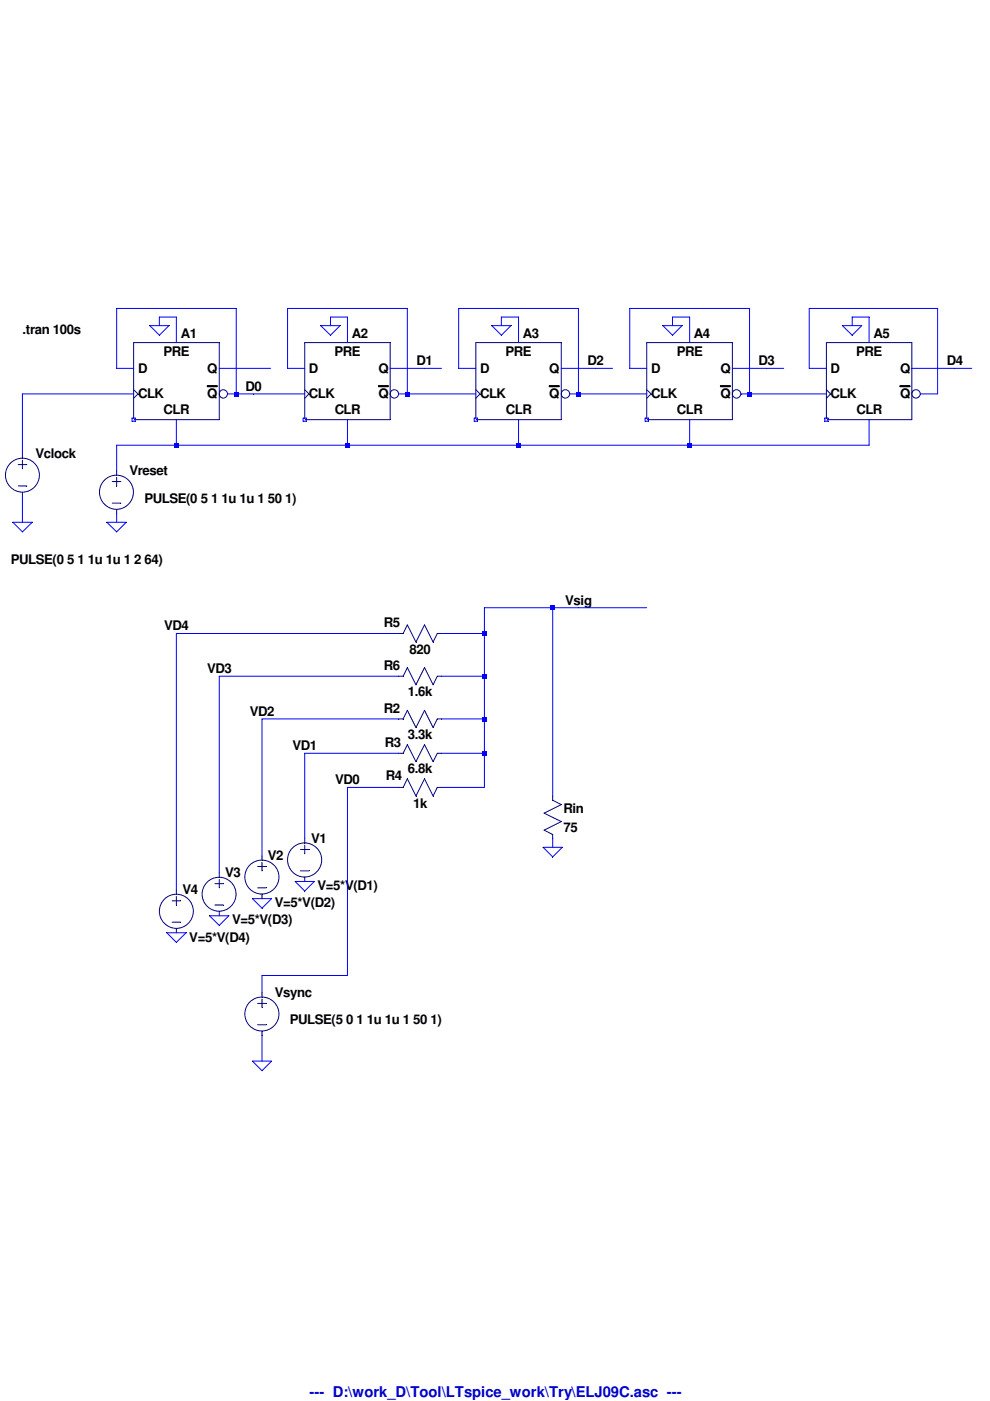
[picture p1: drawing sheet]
<svg xmlns="http://www.w3.org/2000/svg" width="210mm" height="297mm" viewBox="0 0 210 297" stroke-linecap="round" stroke-linejoin="round" font-family="sans-serif">
<path d="M28.3 72.6h18.2" fill="none" stroke="#00007f" stroke-width=".21"/>
<path d="M28.3 72.6v16.4" fill="none" stroke="#00007f" stroke-width=".21"/>
<path d="M28.3 89h18.2" fill="none" stroke="#00007f" stroke-width=".21"/>
<path d="M46.5 72.6v16.4" fill="none" stroke="#00007f" stroke-width=".21"/>
<path d="M28.3 82.6l1 .9" fill="none" stroke="#00007f" stroke-width=".21"/>
<path d="M29.3 83.5l-1 .9" fill="none" stroke="#00007f" stroke-width=".21"/>
<circle cx="47.4" cy="83.5" r=".88" fill="none" stroke="#00007f" stroke-width=".21"/>
<path d="M44 82h2M44 81.9h2M44 81.8h2" fill="none" stroke="#000" stroke-width=".21"/>
<path d="M28 88.6h.7" fill="none" stroke="#00f" stroke-width=".21"/>
<path d="M28.7 88.6v.7" fill="none" stroke="#00f" stroke-width=".21"/>
<path d="M28 89.3h.7" fill="none" stroke="#00f" stroke-width=".21"/>
<path d="M28 88.6v.7" fill="none" stroke="#00f" stroke-width=".21"/>
<path d="M3.9 98.5h1.8" fill="none" stroke="#00007f" stroke-width=".21"/>
<path d="M3.9 103h1.8" fill="none" stroke="#00007f" stroke-width=".21"/>
<path d="M4.8 97.6v1.8" fill="none" stroke="#00007f" stroke-width=".21"/>
<path d="M4.8 104.4v.9" fill="none" stroke="#00007f" stroke-width=".21"/>
<path d="M4.8 96.2v.9" fill="none" stroke="#00007f" stroke-width=".21"/>
<g fill="none" stroke="#00007f" stroke-width=".21">
<path d="M64.6 72.6h18.1"/>
<circle cx="4.8" cy="100.7" r="3.6"/>
</g>
<path d="M64.6 72.6v16.4" fill="none" stroke="#00007f" stroke-width=".21"/>
<path d="M64.6 89h18.1" fill="none" stroke="#00007f" stroke-width=".21"/>
<path d="M82.7 72.6v16.4" fill="none" stroke="#00007f" stroke-width=".21"/>
<path d="M64.6 82.6l.9 .9" fill="none" stroke="#00007f" stroke-width=".21"/>
<path d="M65.5 83.5l-.9 .9" fill="none" stroke="#00007f" stroke-width=".21"/>
<circle cx="83.6" cy="83.5" r=".89" fill="none" stroke="#00007f" stroke-width=".21"/>
<path d="M80.2 82h2.1M80.2 81.9h2.1M80.2 81.8h2.1" fill="none" stroke="#000" stroke-width=".21"/>
<path d="M64.3 88.6h.6" fill="none" stroke="#00f" stroke-width=".21"/>
<path d="M64.9 88.6v.7" fill="none" stroke="#00f" stroke-width=".21"/>
<path d="M64.3 89.3h.6" fill="none" stroke="#00f" stroke-width=".21"/>
<path d="M64.3 88.6v.7" fill="none" stroke="#00f" stroke-width=".21"/>
<path d="M100.9 72.6h18.1" fill="none" stroke="#00007f" stroke-width=".21"/>
<path d="M100.9 72.6v16.4" fill="none" stroke="#00007f" stroke-width=".21"/>
<path d="M100.9 89h18.1" fill="none" stroke="#00007f" stroke-width=".21"/>
<path d="M119 72.6v16.4" fill="none" stroke="#00007f" stroke-width=".21"/>
<path d="M100.9 82.6l.9 .9" fill="none" stroke="#00007f" stroke-width=".21"/>
<path d="M101.8 83.5l-.9 .9" fill="none" stroke="#00007f" stroke-width=".21"/>
<circle cx="119.9" cy="83.5" r=".89" fill="none" stroke="#00007f" stroke-width=".21"/>
<path d="M116.5 82h2M116.5 81.9h2M116.5 81.8h2" fill="none" stroke="#000" stroke-width=".21"/>
<path d="M100.5 88.6h.7" fill="none" stroke="#00f" stroke-width=".21"/>
<path d="M101.2 88.6v.7" fill="none" stroke="#00f" stroke-width=".21"/>
<path d="M100.5 89.3h.7" fill="none" stroke="#00f" stroke-width=".21"/>
<path d="M100.5 88.6v.7" fill="none" stroke="#00f" stroke-width=".21"/>
<path d="M137.1 72.6h18.2" fill="none" stroke="#00007f" stroke-width=".21"/>
<path d="M137.1 72.6v16.4" fill="none" stroke="#00007f" stroke-width=".21"/>
<path d="M137.1 89h18.2" fill="none" stroke="#00007f" stroke-width=".21"/>
<path d="M155.3 72.6v16.4" fill="none" stroke="#00007f" stroke-width=".21"/>
<path d="M137.1 82.6l1 .9" fill="none" stroke="#00007f" stroke-width=".21"/>
<path d="M138.1 83.5l-1 .9" fill="none" stroke="#00007f" stroke-width=".21"/>
<circle cx="156.2" cy="83.5" r=".89" fill="none" stroke="#00007f" stroke-width=".21"/>
<path d="M152.7 82h2.1M152.7 81.9h2.1M152.7 81.8h2.1" fill="none" stroke="#000" stroke-width=".21"/>
<path d="M136.8 88.6h.7" fill="none" stroke="#00f" stroke-width=".21"/>
<path d="M137.5 88.6v.7" fill="none" stroke="#00f" stroke-width=".21"/>
<path d="M136.8 89.3h.7" fill="none" stroke="#00f" stroke-width=".21"/>
<path d="M136.8 88.6v.7" fill="none" stroke="#00f" stroke-width=".21"/>
<path d="M84.5 152.4h1" fill="none" stroke="#00007f" stroke-width=".21"/>
<path d="M86.4 150.6l-.9 1.8" fill="none" stroke="#00007f" stroke-width=".21"/>
<path d="M86.4 150.6l1.8 3.6" fill="none" stroke="#00007f" stroke-width=".21"/>
<path d="M90 150.6l-1.8 3.6" fill="none" stroke="#00007f" stroke-width=".21"/>
<path d="M90 150.6l1.8 3.6" fill="none" stroke="#00007f" stroke-width=".21"/>
<path d="M92.7 152.4h.9" fill="none" stroke="#00007f" stroke-width=".21"/>
<path d="M92.7 152.4l-.9 1.8" fill="none" stroke="#00007f" stroke-width=".21"/>
<path d="M84.5 159.7h1" fill="none" stroke="#00007f" stroke-width=".21"/>
<path d="M86.4 157.9l-.9 1.8" fill="none" stroke="#00007f" stroke-width=".21"/>
<path d="M86.4 157.9l1.8 3.6" fill="none" stroke="#00007f" stroke-width=".21"/>
<path d="M90 157.9l-1.8 3.6" fill="none" stroke="#00007f" stroke-width=".21"/>
<path d="M90 157.9l1.8 3.6" fill="none" stroke="#00007f" stroke-width=".21"/>
<path d="M92.7 159.7h.9" fill="none" stroke="#00007f" stroke-width=".21"/>
<path d="M92.7 159.7l-.9 1.8" fill="none" stroke="#00007f" stroke-width=".21"/>
<path d="M84.5 166.9h1" fill="none" stroke="#00007f" stroke-width=".21"/>
<path d="M86.4 165.1l-.9 1.8" fill="none" stroke="#00007f" stroke-width=".21"/>
<path d="M86.4 165.1l1.8 3.7" fill="none" stroke="#00007f" stroke-width=".21"/>
<path d="M90 165.1l-1.8 3.7" fill="none" stroke="#00007f" stroke-width=".21"/>
<path d="M90 165.1l1.8 3.7" fill="none" stroke="#00007f" stroke-width=".21"/>
<path d="M92.7 166.9h.9" fill="none" stroke="#00007f" stroke-width=".21"/>
<path d="M92.7 166.9l-.9 1.9" fill="none" stroke="#00007f" stroke-width=".21"/>
<path d="M54.6 183.7h1.8" fill="none" stroke="#00007f" stroke-width=".21"/>
<path d="M54.6 188.2h1.8" fill="none" stroke="#00007f" stroke-width=".21"/>
<path d="M55.6 182.8v1.8" fill="none" stroke="#00007f" stroke-width=".21"/>
<path d="M55.6 189.6v.9" fill="none" stroke="#00007f" stroke-width=".21"/>
<path d="M55.6 181.5v.9" fill="none" stroke="#00007f" stroke-width=".21"/>
<g fill="none" stroke="#00007f" stroke-width=".21">
<path d="M63.7 180.1h1.8"/>
<circle cx="55.5" cy="186" r="3.6"/>
</g>
<path d="M63.7 184.6h1.8" fill="none" stroke="#00007f" stroke-width=".21"/>
<path d="M64.6 179.2v1.8" fill="none" stroke="#00007f" stroke-width=".21"/>
<path d="M64.6 186v.9" fill="none" stroke="#00007f" stroke-width=".21"/>
<path d="M64.6 177.8v.9" fill="none" stroke="#00007f" stroke-width=".21"/>
<g fill="none" stroke="#00007f" stroke-width=".21">
<path d="M117.2 176.9v.9"/>
<circle cx="64.6" cy="182.3" r="3.6"/>
</g>
<path d="M115.4 176l1.8 .9" fill="none" stroke="#00007f" stroke-width=".21"/>
<path d="M119 174.2l-3.6 1.8" fill="none" stroke="#00007f" stroke-width=".21"/>
<path d="M115.4 172.4l3.6 1.8" fill="none" stroke="#00007f" stroke-width=".21"/>
<path d="M119 170.6l-3.6 1.8" fill="none" stroke="#00007f" stroke-width=".21"/>
<path d="M117.2 168.8v.9" fill="none" stroke="#00007f" stroke-width=".21"/>
<path d="M117.2 169.7l1.8 .9" fill="none" stroke="#00007f" stroke-width=".21"/>
<path d="M23.8 102.1h1.8" fill="none" stroke="#00007f" stroke-width=".21"/>
<path d="M23.8 106.7h1.8" fill="none" stroke="#00007f" stroke-width=".21"/>
<path d="M24.7 101.2v1.8" fill="none" stroke="#00007f" stroke-width=".21"/>
<path d="M24.7 108v.9" fill="none" stroke="#00007f" stroke-width=".21"/>
<path d="M24.7 99.9v.8" fill="none" stroke="#00007f" stroke-width=".21"/>
<g fill="none" stroke="#00007f" stroke-width=".21">
<path d="M54.6 212.7h1.8"/>
<circle cx="24.7" cy="104.4" r="3.6"/>
</g>
<path d="M54.6 217.3h1.8" fill="none" stroke="#00007f" stroke-width=".21"/>
<path d="M55.6 211.8v1.8" fill="none" stroke="#00007f" stroke-width=".21"/>
<path d="M55.6 218.6v.9" fill="none" stroke="#00007f" stroke-width=".21"/>
<path d="M55.6 210.5v.9" fill="none" stroke="#00007f" stroke-width=".21"/>
<g fill="none" stroke="#00007f" stroke-width=".21">
<path d="M175.2 72.6h18.1"/>
<circle cx="55.5" cy="215" r="3.6"/>
</g>
<path d="M175.2 72.6v16.4" fill="none" stroke="#00007f" stroke-width=".21"/>
<path d="M175.2 89h18.1" fill="none" stroke="#00007f" stroke-width=".21"/>
<path d="M193.3 72.6v16.4" fill="none" stroke="#00007f" stroke-width=".21"/>
<path d="M175.2 82.6l.9 .9" fill="none" stroke="#00007f" stroke-width=".21"/>
<path d="M176.1 83.5l-.9 .9" fill="none" stroke="#00007f" stroke-width=".21"/>
<circle cx="194.2" cy="83.5" r=".89" fill="none" stroke="#00007f" stroke-width=".21"/>
<path d="M190.8 82h2.1M190.8 81.9h2.1M190.8 81.8h2.1" fill="none" stroke="#000" stroke-width=".21"/>
<path d="M174.9 88.6h.7" fill="none" stroke="#00f" stroke-width=".21"/>
<path d="M175.6 88.6v.7" fill="none" stroke="#00f" stroke-width=".21"/>
<path d="M174.9 89.3h.7" fill="none" stroke="#00f" stroke-width=".21"/>
<path d="M174.9 88.6v.7" fill="none" stroke="#00f" stroke-width=".21"/>
<path d="M84.5 143.4h1" fill="none" stroke="#00007f" stroke-width=".21"/>
<path d="M86.4 141.6l-.9 1.8" fill="none" stroke="#00007f" stroke-width=".21"/>
<path d="M86.4 141.6l1.8 3.6" fill="none" stroke="#00007f" stroke-width=".21"/>
<path d="M90 141.6l-1.8 3.6" fill="none" stroke="#00007f" stroke-width=".21"/>
<path d="M90 141.6l1.8 3.6" fill="none" stroke="#00007f" stroke-width=".21"/>
<path d="M92.7 143.4h.9" fill="none" stroke="#00007f" stroke-width=".21"/>
<path d="M92.7 143.4l-.9 1.8" fill="none" stroke="#00007f" stroke-width=".21"/>
<path d="M84.5 134.3h1" fill="none" stroke="#00007f" stroke-width=".21"/>
<path d="M86.4 132.5l-.9 1.8" fill="none" stroke="#00007f" stroke-width=".21"/>
<path d="M86.4 132.5l1.8 3.6" fill="none" stroke="#00007f" stroke-width=".21"/>
<path d="M90 132.5l-1.8 3.6" fill="none" stroke="#00007f" stroke-width=".21"/>
<path d="M90 132.5l1.8 3.6" fill="none" stroke="#00007f" stroke-width=".21"/>
<path d="M92.7 134.3h.9" fill="none" stroke="#00007f" stroke-width=".21"/>
<path d="M92.7 134.3l-.9 1.8" fill="none" stroke="#00007f" stroke-width=".21"/>
<path d="M45.6 187.4h1.8" fill="none" stroke="#00007f" stroke-width=".21"/>
<path d="M45.6 191.9h1.8" fill="none" stroke="#00007f" stroke-width=".21"/>
<path d="M46.5 186.5v1.7" fill="none" stroke="#00007f" stroke-width=".21"/>
<path d="M46.5 193.2v1" fill="none" stroke="#00007f" stroke-width=".21"/>
<path d="M46.5 185.1v.9" fill="none" stroke="#00007f" stroke-width=".21"/>
<g fill="none" stroke="#00007f" stroke-width=".21">
<path d="M36.5 191h1.8"/>
<circle cx="46.5" cy="189.6" r="3.6"/>
</g>
<path d="M36.5 195.5h1.8" fill="none" stroke="#00007f" stroke-width=".21"/>
<path d="M37.4 190.1v1.8" fill="none" stroke="#00007f" stroke-width=".21"/>
<path d="M37.4 196.9v.9" fill="none" stroke="#00007f" stroke-width=".21"/>
<path d="M37.4 188.7v.9" fill="none" stroke="#00007f" stroke-width=".21"/>
<circle cx="37.4" cy="193.2" r="3.6" fill="none" stroke="#00007f" stroke-width=".21"/>
<g fill="none" stroke="#00f" stroke-width=".21">
<path d="M24.7 65.4h25.4M31.8 69h4l-2 2.1zM68 69h4.1l-2 2.1zM104.3 69h4l-2 2.1zM140.5 69h4.1l-2 2.1zM178.6 69h4.1l-2 2.1zM2.7 110.7h4.1l-2 2.1zM22.7 110.7h4.1l-2.1 2.1zM115.2 179.6h4l-2 2.1zM35.4 197.8h4.1l-2.1 2zM44.4 194.2h4.1l-2 2zM53.5 190.5h4.1l-2 2.1z"/>
<path d="M62.6 186.9h4l-2 2zM53.5 225h4.1l-2 2z"/>
</g>
<path d="M61 65.4h25.4" fill="none" stroke="#00f" stroke-width=".21"/>
<path d="M97.2 65.4h25.4" fill="none" stroke="#00f" stroke-width=".21"/>
<path d="M133.5 65.4h25.4" fill="none" stroke="#00f" stroke-width=".21"/>
<path d="M171.6 65.4h27.2" fill="none" stroke="#00f" stroke-width=".21"/>
<path d="M33.8 67.2h3.6" fill="none" stroke="#00f" stroke-width=".21"/>
<path d="M70.1 67.2h3.6" fill="none" stroke="#00f" stroke-width=".21"/>
<path d="M106.3 67.2h3.6" fill="none" stroke="#00f" stroke-width=".21"/>
<path d="M142.6 67.2h3.6" fill="none" stroke="#00f" stroke-width=".21"/>
<path d="M180.7 67.2h3.6" fill="none" stroke="#00f" stroke-width=".21"/>
<path d="M33.8 67.2v1.8" fill="none" stroke="#00f" stroke-width=".21"/>
<path d="M70.1 67.2v1.8" fill="none" stroke="#00f" stroke-width=".21"/>
<path d="M106.3 67.2v1.8" fill="none" stroke="#00f" stroke-width=".21"/>
<path d="M142.6 67.2v1.8" fill="none" stroke="#00f" stroke-width=".21"/>
<path d="M180.7 67.2v1.8" fill="none" stroke="#00f" stroke-width=".21"/>
<path d="M37.4 67.2v5.4" fill="none" stroke="#00f" stroke-width=".21"/>
<path d="M73.7 67.2v5.4" fill="none" stroke="#00f" stroke-width=".21"/>
<path d="M109.9 67.2v5.4" fill="none" stroke="#00f" stroke-width=".21"/>
<path d="M146.2 67.2v5.4" fill="none" stroke="#00f" stroke-width=".21"/>
<path d="M184.3 67.2v5.4" fill="none" stroke="#00f" stroke-width=".21"/>
<path d="M24.7 65.4v12.7" fill="none" stroke="#00f" stroke-width=".21"/>
<path d="M24.7 78.1h3.6" fill="none" stroke="#00f" stroke-width=".21"/>
<path d="M46.5 78.1h10.9" fill="none" stroke="#00f" stroke-width=".21"/>
<path d="M61 65.4v12.7" fill="none" stroke="#00f" stroke-width=".21"/>
<path d="M61 78.1h3.6" fill="none" stroke="#00f" stroke-width=".21"/>
<path d="M82.7 78.1h7.3" fill="none" stroke="#00f" stroke-width=".21"/>
<path d="M90 78.1h3.6" fill="none" stroke="#00f" stroke-width=".21"/>
<path d="M97.2 65.4v12.7" fill="none" stroke="#00f" stroke-width=".21"/>
<path d="M97.2 78.1h3.7" fill="none" stroke="#00f" stroke-width=".21"/>
<path d="M119 78.1h7.2" fill="none" stroke="#00f" stroke-width=".21"/>
<path d="M126.2 78.1h3.7" fill="none" stroke="#00f" stroke-width=".21"/>
<path d="M133.5 65.4v12.7" fill="none" stroke="#00f" stroke-width=".21"/>
<path d="M133.5 78.1h3.6" fill="none" stroke="#00f" stroke-width=".21"/>
<path d="M155.3 78.1h7.2" fill="none" stroke="#00f" stroke-width=".21"/>
<path d="M162.5 78.1h3.7" fill="none" stroke="#00f" stroke-width=".21"/>
<path d="M171.6 65.4v12.7" fill="none" stroke="#00f" stroke-width=".21"/>
<path d="M171.6 78.1h3.6" fill="none" stroke="#00f" stroke-width=".21"/>
<path d="M193.3 78.1h9.1" fill="none" stroke="#00f" stroke-width=".21"/>
<path d="M202.4 78.1h3.6" fill="none" stroke="#00f" stroke-width=".21"/>
<path d="M4.8 83.5h23.5" fill="none" stroke="#00f" stroke-width=".21"/>
<path d="M50.1 65.4v18.1" fill="none" stroke="#00f" stroke-width=".21"/>
<path d="M48.3 83.5h1.8" fill="none" stroke="#00f" stroke-width=".21"/>
<path d="M50.1 83.5h3.6" fill="none" stroke="#00f" stroke-width=".21"/>
<path d="M53.7 83.5h10.9" fill="none" stroke="#00f" stroke-width=".21"/>
<path d="M86.4 65.4v18.1" fill="none" stroke="#00f" stroke-width=".21"/>
<path d="M84.5 83.5h1.9" fill="none" stroke="#00f" stroke-width=".21"/>
<path d="M86.4 83.5h14.5" fill="none" stroke="#00f" stroke-width=".21"/>
<path d="M122.6 65.4v18.1" fill="none" stroke="#00f" stroke-width=".21"/>
<path d="M120.8 83.5h1.8" fill="none" stroke="#00f" stroke-width=".21"/>
<path d="M122.6 83.5h14.5" fill="none" stroke="#00f" stroke-width=".21"/>
<path d="M158.9 65.4v18.1" fill="none" stroke="#00f" stroke-width=".21"/>
<path d="M157.1 83.5h1.8" fill="none" stroke="#00f" stroke-width=".21"/>
<path d="M158.9 83.5h16.3" fill="none" stroke="#00f" stroke-width=".21"/>
<path d="M198.8 65.4v18.1" fill="none" stroke="#00f" stroke-width=".21"/>
<path d="M195.2 83.5h3.6" fill="none" stroke="#00f" stroke-width=".21"/>
<path d="M37.4 89v5.4" fill="none" stroke="#00f" stroke-width=".21"/>
<path d="M24.7 94.4h12.7" fill="none" stroke="#00f" stroke-width=".21"/>
<path d="M73.7 89v5.4" fill="none" stroke="#00f" stroke-width=".21"/>
<path d="M37.4 94.4h36.3" fill="none" stroke="#00f" stroke-width=".21"/>
<path d="M109.9 89v5.4" fill="none" stroke="#00f" stroke-width=".21"/>
<path d="M73.7 94.4h36.2" fill="none" stroke="#00f" stroke-width=".21"/>
<path d="M146.2 89v5.4" fill="none" stroke="#00f" stroke-width=".21"/>
<path d="M109.9 94.4h36.3" fill="none" stroke="#00f" stroke-width=".21"/>
<path d="M184.3 89v5.4" fill="none" stroke="#00f" stroke-width=".21"/>
<path d="M146.2 94.4h38.1" fill="none" stroke="#00f" stroke-width=".21"/>
<path d="M4.8 83.5v12.7" fill="none" stroke="#00f" stroke-width=".21"/>
<path d="M24.7 94.4v5.5" fill="none" stroke="#00f" stroke-width=".21"/>
<path d="M4.8 105.3v5.4" fill="none" stroke="#00f" stroke-width=".21"/>
<path d="M24.7 108.9v1.8" fill="none" stroke="#00f" stroke-width=".21"/>
<path d="M102.7 128.9h14.5" fill="none" stroke="#00f" stroke-width=".21"/>
<path d="M117.2 128.9h5.4" fill="none" stroke="#00f" stroke-width=".21"/>
<path d="M122.6 128.9h14.5" fill="none" stroke="#00f" stroke-width=".21"/>
<path d="M37.4 134.3h47.1" fill="none" stroke="#00f" stroke-width=".21"/>
<path d="M102.7 128.9v5.4" fill="none" stroke="#00f" stroke-width=".21"/>
<path d="M93.6 134.3h9.1" fill="none" stroke="#00f" stroke-width=".21"/>
<path d="M46.5 143.4h38" fill="none" stroke="#00f" stroke-width=".21"/>
<path d="M102.7 134.3v9.1" fill="none" stroke="#00f" stroke-width=".21"/>
<path d="M93.6 143.4h9.1" fill="none" stroke="#00f" stroke-width=".21"/>
<path d="M55.6 152.4h28.9" fill="none" stroke="#00f" stroke-width=".21"/>
<path d="M102.7 143.4v9" fill="none" stroke="#00f" stroke-width=".21"/>
<path d="M93.6 152.4h9.1" fill="none" stroke="#00f" stroke-width=".21"/>
<path d="M64.6 159.7h19.9" fill="none" stroke="#00f" stroke-width=".21"/>
<path d="M102.7 152.4v7.3" fill="none" stroke="#00f" stroke-width=".21"/>
<path d="M93.6 159.7h9.1" fill="none" stroke="#00f" stroke-width=".21"/>
<path d="M73.7 166.9h10.8" fill="none" stroke="#00f" stroke-width=".21"/>
<path d="M102.7 159.7v7.2" fill="none" stroke="#00f" stroke-width=".21"/>
<path d="M93.6 166.9h9.1" fill="none" stroke="#00f" stroke-width=".21"/>
<path d="M117.2 128.9v39.9" fill="none" stroke="#00f" stroke-width=".21"/>
<path d="M64.6 159.7v18.1" fill="none" stroke="#00f" stroke-width=".21"/>
<path d="M117.2 177.8v1.8" fill="none" stroke="#00f" stroke-width=".21"/>
<path d="M55.6 152.4v29.1" fill="none" stroke="#00f" stroke-width=".21"/>
<path d="M46.5 143.4v41.7" fill="none" stroke="#00f" stroke-width=".21"/>
<path d="M37.4 134.3v54.4" fill="none" stroke="#00f" stroke-width=".21"/>
<path d="M73.7 166.9v39.9" fill="none" stroke="#00f" stroke-width=".21"/>
<path d="M55.6 206.8h18.1" fill="none" stroke="#00f" stroke-width=".21"/>
<path d="M55.6 206.8v3.7" fill="none" stroke="#00f" stroke-width=".21"/>
<path d="M55.6 219.5v5.5" fill="none" stroke="#00f" stroke-width=".21"/>
<g fill="#00f">
<path d="M36.9 93.9h1v1h-1z"/>
<path d="M49.6 83.1h1v.9h-1z"/>
<path d="M73.2 93.9h1v1h-1z"/>
<path d="M85.9 83.1h1v.9h-1z"/>
<path d="M102.2 133.8h1v1h-1z"/>
<path d="M102.2 142.9h1v1h-1z"/>
<path d="M102.2 152h1v.9h-1z"/>
<path d="M102.2 159.2h1v1h-1z"/>
<path d="M109.5 93.9h1v1h-1z"/>
<path d="M116.7 128.4h1v1h-1z"/>
<path d="M122.2 83.1h1v.9h-1z"/>
<path d="M145.8 93.9h.9v1h-.9z"/>
<path d="M158.5 83.1h.9v.9h-.9z"/>
</g>
<text font-size="3.1" fill="#0000c8" x="65.6" y="296.1">--- D:\work_D\Tool\LTspice_work\Try\ELJ09C.asc ---</text>
<g font-size="2.8">
<text x="4.8" y="70.9">.tran 100s</text>
<text x="38.3" y="71.7">A1</text>
<text x="74.6" y="71.7">A2</text>
<text x="110.8" y="71.7">A3</text>
<text x="147.1" y="71.7">A4</text>
<text x="185.2" y="71.7">A5</text>
<text x="34.6" y="75.6">PRE</text>
<text x="70.9" y="75.6">PRE</text>
<text x="88.3" y="77.5">D1</text>
<text x="107.2" y="75.6">PRE</text>
<text x="124.5" y="77.5">D2</text>
<text x="143.5" y="75.6">PRE</text>
<text x="160.8" y="77.5">D3</text>
<text x="181.5" y="75.6">PRE</text>
<text x="200.7" y="77.5">D4</text>
<text x="29.3" y="79">D</text>
<text x="44" y="79">Q</text>
<text x="52" y="82.9">D0</text>
<text x="65.5" y="79">D</text>
<text x="80.2" y="79">Q</text>
<text x="101.8" y="79">D</text>
<text x="116.5" y="79">Q</text>
<text x="138.1" y="79">D</text>
<text x="152.7" y="79">Q</text>
<text x="176.1" y="79">D</text>
<text x="190.8" y="79">Q</text>
<text x="29.3" y="84.4">CLK</text>
<text x="34.7" y="87.9">CLR</text>
<text x="44" y="84.4">Q</text>
<text x="65.5" y="84.4">CLK</text>
<text x="71" y="87.9">CLR</text>
<text x="80.2" y="84.4">Q</text>
<text x="101.8" y="84.4">CLK</text>
<text x="107.2" y="87.9">CLR</text>
<text x="116.5" y="84.4">Q</text>
<text x="138.1" y="84.4">CLK</text>
<text x="143.5" y="87.9">CLR</text>
<text x="152.7" y="84.4">Q</text>
<text x="176.1" y="84.4">CLK</text>
<text x="181.6" y="87.9">CLR</text>
<text x="190.8" y="84.4">Q</text>
<text x="7.5" y="97.1">Vclock</text>
<text x="27.4" y="100.8">Vreset</text>
<text x="30.6" y="106.5">PULSE(0 5 1 1u 1u 1 50 1)</text>
<text x="2.3" y="119.5">PULSE(0 5 1 1u 1u 1 2 64)</text>
<text x="119.8" y="128.2">Vsig</text>
<text x="34.8" y="133.7">VD4</text>
<text x="81.4" y="133">R5</text>
<text x="43.9" y="142.7">VD3</text>
<text x="81.4" y="142.1">R6</text>
<text x="86.8" y="138.6">820</text>
<text x="86.5" y="147.6">1.6k</text>
<text x="53" y="151.8">VD2</text>
<text x="81.4" y="151.1">R2</text>
<text x="62" y="159.1">VD1</text>
<text x="81.6" y="158.4">R3</text>
<text x="86.5" y="156.7">3.3k</text>
<text x="71.1" y="166.3">VD0</text>
<text x="81.8" y="165.3">R4</text>
<text x="86.5" y="163.9">6.8k</text>
<text x="87.6" y="171.2">1k</text>
<text x="119.5" y="172.4">Rin</text>
<text x="66" y="178.8">V1</text>
<text x="119.5" y="176.5">75</text>
<text x="47.7" y="186">V3</text>
<text x="56.8" y="182.4">V2</text>
<text x="38.7" y="189.6">V4</text>
<text x="67.3" y="188.7">V=5*V(D1)</text>
<text x="49.2" y="196">V=5*V(D3)</text>
<text x="58.3" y="192.3">V=5*V(D2)</text>
<text x="40.1" y="199.6">V=5*V(D4)</text>
<text x="58.3" y="211.4">Vsync</text>
<text x="61.4" y="217.2">PULSE(5 0 1 1u 1u 1 50 1)</text>
</g>
</svg>
